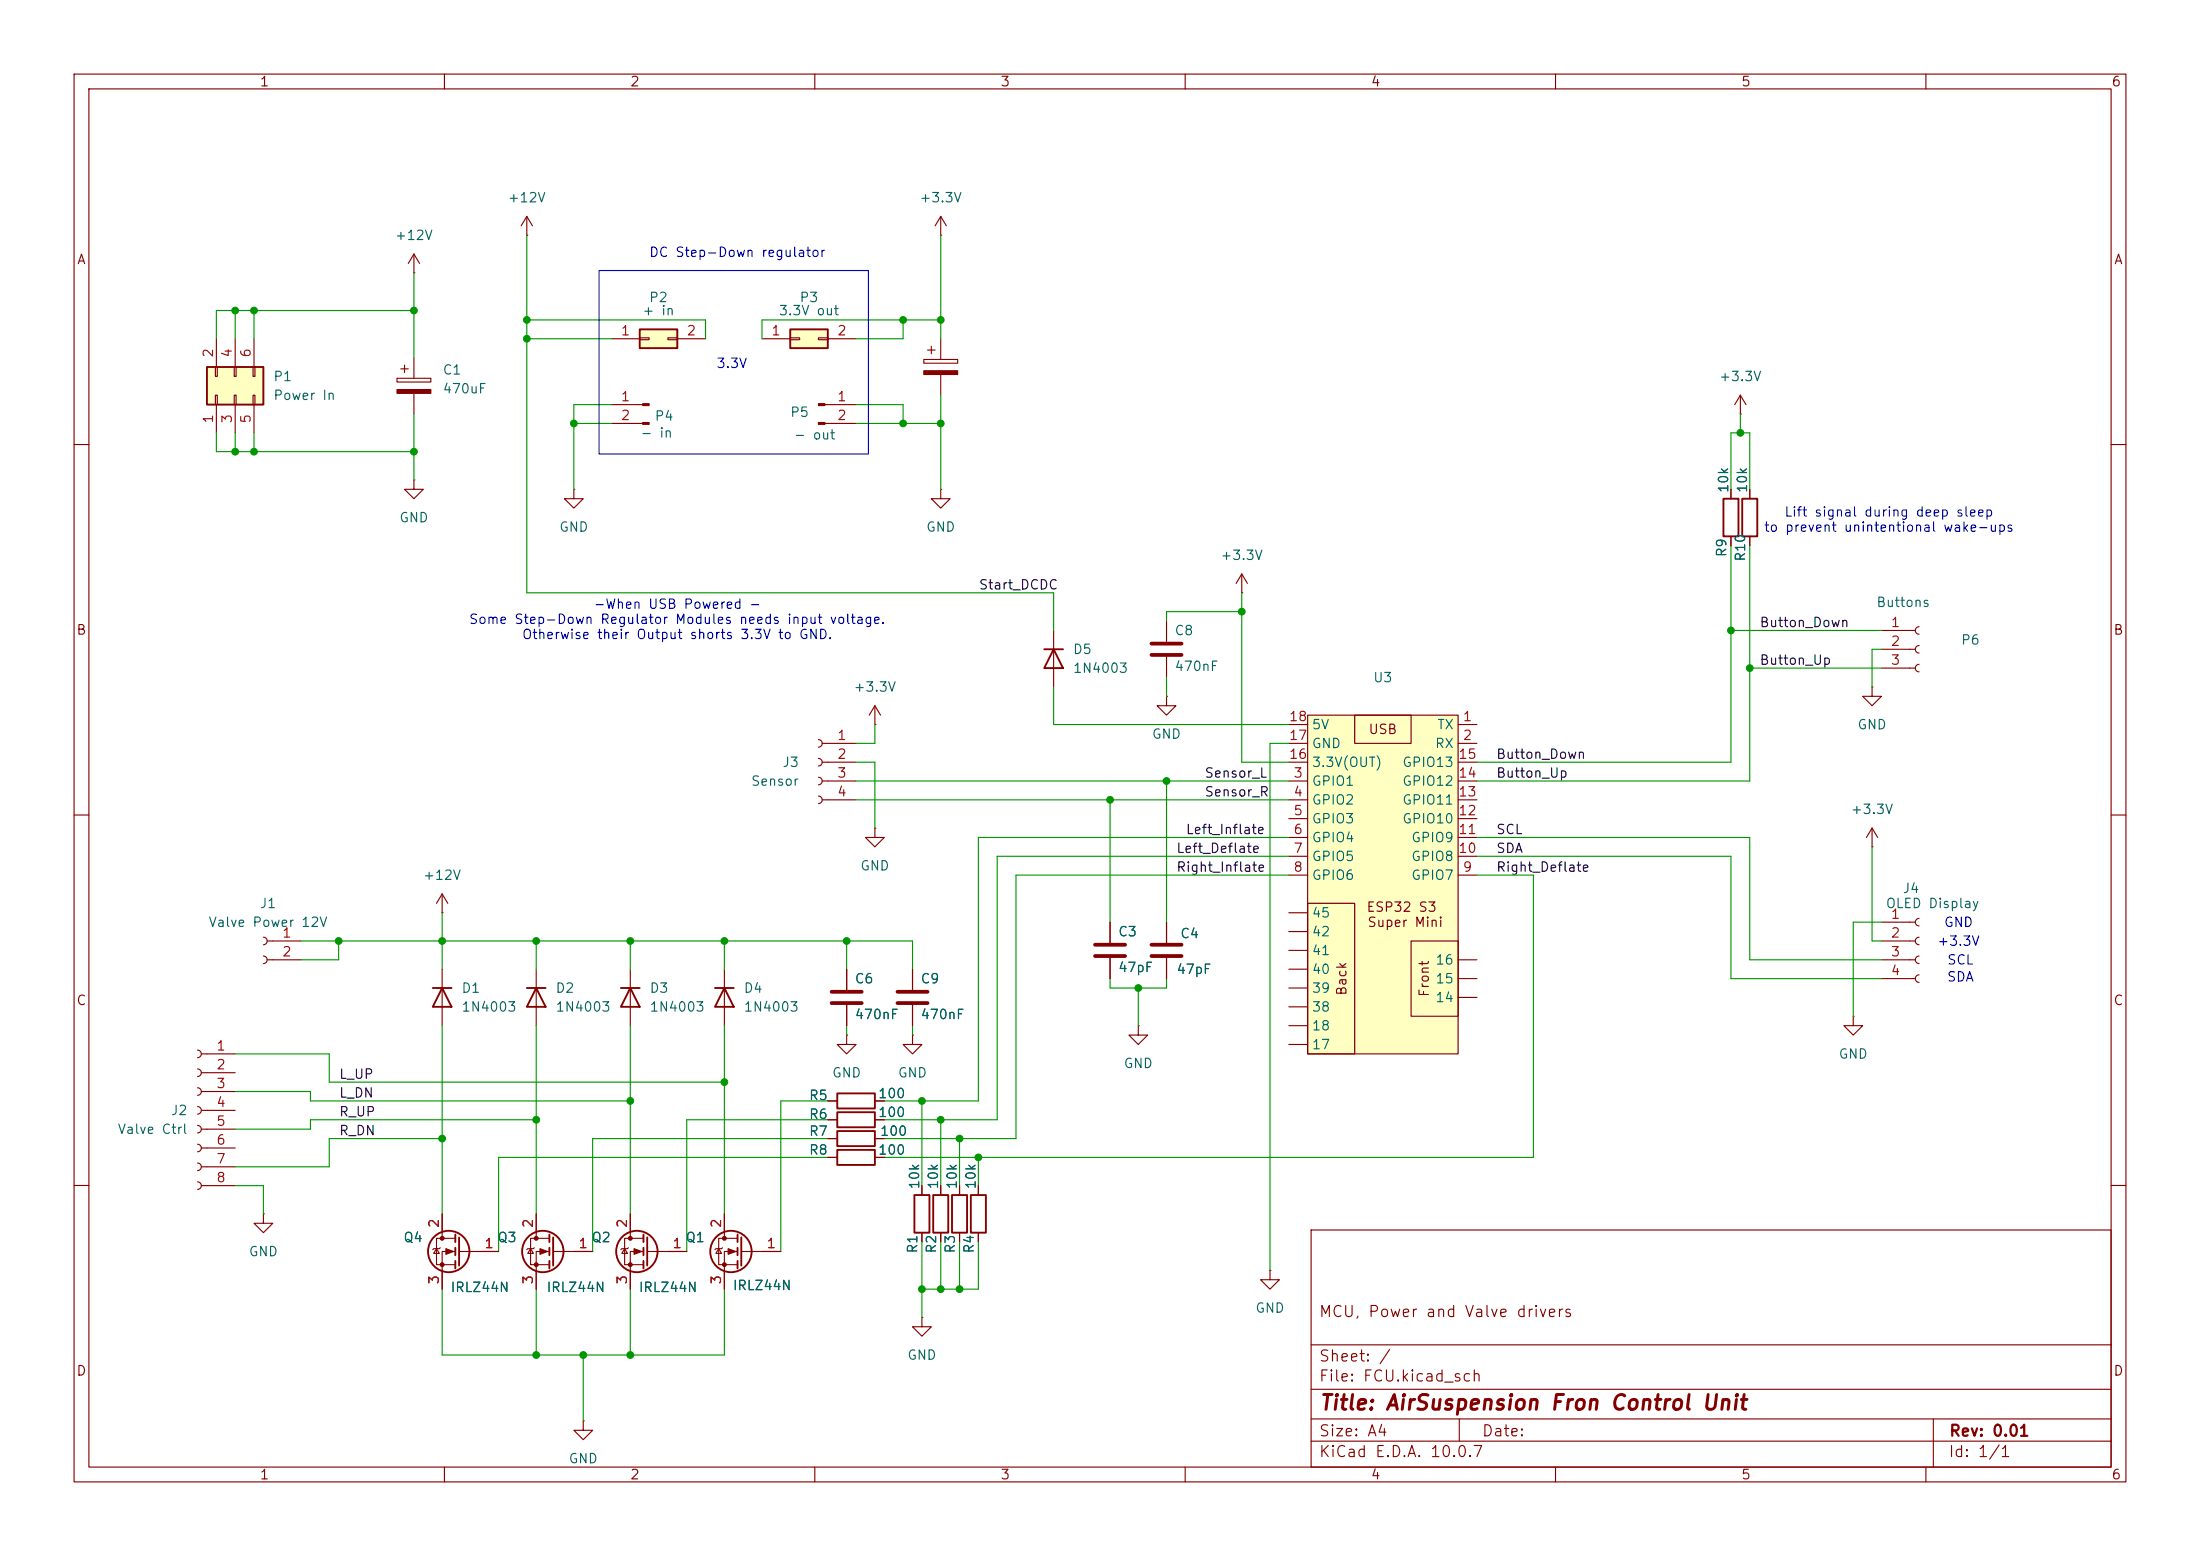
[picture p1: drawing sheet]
<svg xmlns="http://www.w3.org/2000/svg" width="297mm" height="210mm" viewBox="0 0 297 210" stroke-linecap="round" stroke-linejoin="round" font-family="sans-serif">
<g fill="none" stroke="#840000" stroke-width=".15">
<path d="M10 10h277v190h-277zM12 12h273v186h-273zM60 10v2M110 10v2M160 10v2M210 10v2M260 10v2M10 60h2M285 60h2M10 110h2M285 110h2M123.2 139.7v1.3h1.3l-1.3 1.2-1.3-1.2h1.3"/>
<path d="M123.2 139.7h.1M10 160h2M177 166h108v32h-108zM285 160h2M60 198v2M110 198v2M160 198v2M177 194.5h108M177 191.5h108M177 187.5h108M177 181.5h108M197 191.5v3"/>
<path d="M210 198v2M260 198v2M261 191.5v6.5"/>
</g>
<path d="M176.5 96.5h20.3v45.7h-20.3z" fill="#ffffc2"/>
<g fill="none" stroke="#840000" stroke-width=".15">
<path d="M127 31.8h.1M127 29.2v2.6M127 29.2l-.8 1.3M127 29.2l.8 1.3M82.5 54.6h4.3M82.5 57.2h4.3M124.7 48.5h4.6v.5h-4.6zM125.2 47.2h1M125.7 46.7v1.1M127 45.7v2.8M127 50.5v2.8M77.5 66v1.3h1.2l-1.2 1.3-1.3-1.3h1.3"/>
<path d="M77.5 66h.1M127 66v1.3h1.3l-1.3 1.3-1.3-1.3h1.3M127 66h.1M110.5 99.8a.51 .51 0 0 1 .5 .5 .51 .51 0 0 1-.5 .5M157.5 94v1.3h1.2l-1.2 1.2-1.3-1.2h1.3M157.5 94h.1M174 97.8h2.5M176.5 96.5h20.3v45.7h-20.3zM182.9 96.5h7.6v3.8h-7.6zM196.8 97.8h2.6M252.7 92.7v1.3h1.3l-1.3 1.3-1.2-1.3h1.2M252.7 92.7h.1"/>
<path d="M254 85.1h4.6M254 87.6h4.6M254 90.2h4.6M259.1 84.6a.51 .51 0 0 0-.5 .5 .51 .51 0 0 0 .5 .5M259.1 87.1a.51 .51 0 0 0-.5 .5 .51 .51 0 0 0 .5 .5M259.1 89.7a.51 .51 0 0 0-.5 .5 .51 .51 0 0 0 .5 .5M110.5 102.4a.51 .51 0 0 1 .5 .5 .51 .51 0 0 1-.5 .5M110.5 104.9a.51 .51 0 0 1 .5 .5 .51 .51 0 0 1-.5 .5M110.5 107.4a.51 .51 0 0 1 .5 .6 .51 .51 0 0 1-.5 .5M111 100.3h4.6M111 105.4h4.6M111 108h4.6"/>
<path d="M111 102.9h4.6M118.1 111.8v1.2h1.3l-1.3 1.3-1.3-1.3h1.3M118.1 111.8h.1M174 100.3h2.5M174 105.4h2.5M174 108h2.5M174 110.5h2.5M174 113h2.5M174 115.6h2.5M174 118.1h2.5M174 102.9h2.5M196.8 100.3h2.6"/>
<path d="M196.8 105.4h2.6M196.8 108h2.6M196.8 110.5h2.6M196.8 113h2.6M196.8 115.6h2.6M196.8 118.1h2.6M196.8 102.9h2.6M252.7 114.3h.1M252.7 111.8l-.7 1.2M252.7 111.8l.8 1.2M252.7 111.8v2.5M35.6 126.5a.51 .51 0 0 1 .5 .5 .51 .51 0 0 1-.5 .5"/>
<path d="M35.6 129a.51 .51 0 0 1 .5 .5 .51 .51 0 0 1-.5 .5M36.1 129.5h4.5M36.1 127h4.5M59.7 123.2h.1M59.7 120.7v2.5M59.7 130.8v7.6M59.7 120.7l-.8 1.2M59.7 120.7l.8 1.2M72.4 130.8v7.6M85.1 130.8v7.6M97.8 130.8v7.6M114.3 139.7v1.3h1.3l-1.3 1.2-1.3-1.2h1.3"/>
<path d="M114.3 139.7h.1M114.3 130.8v2.8M114.3 135.6v2.8M123.2 130.8v2.8M123.2 135.6v2.8M149.9 124.5v2.8M149.9 129.3v2.8M153.7 138.4v1.3h1.2l-1.2 1.3-1.3-1.3h1.3M153.7 138.4h.1M157.5 124.5v2.8M157.5 129.3v2.8M174 123.2h2.5"/>
<path d="M174 125.7h2.5M174 128.3h2.5M174 130.8h2.5M174 133.4h2.5M174 135.9h2.5M174 138.4h2.5M176.5 121.9h6.4v20.3h-6.4zM190.5 127h6.3v10.2h-6.3zM196.8 129.5h2.6M196.8 132.1h2.6M196.8 134.6h2.6M250.2 137.2v1.2h1.3l-1.3 1.3-1.3-1.3h1.3"/>
<path d="M250.2 137.2h.1M254 129.5h4.6M254 132.1h4.6M254 127h4.6M254 124.5h4.6M259.1 124a.51 .51 0 0 0-.5 .5 .51 .51 0 0 0 .5 .5M259.1 126.5a.51 .51 0 0 0-.5 .5 .51 .51 0 0 0 .5 .5M259.1 129a.51 .51 0 0 0-.5 .5 .51 .51 0 0 0 .5 .5M259.1 131.6a.51 .51 0 0 0-.5 .5 .51 .51 0 0 0 .5 .5M26.7 141.7a.51 .51 0 0 1 .5 .5 .51 .51 0 0 1-.5 .5M26.7 144.3a.51 .51 0 0 1 .5 .5 .51 .51 0 0 1-.5 .5M26.7 146.8a.51 .51 0 0 1 .5 .5 .51 .51 0 0 1-.5 .5"/>
<path d="M26.7 149.4a.51 .51 0 0 1 .5 .5 .51 .51 0 0 1-.5 .5M26.7 151.9a.51 .51 0 0 1 .5 .5 .51 .51 0 0 1-.5 .5M26.7 154.4a.51 .51 0 0 1 .5 .5 .51 .51 0 0 1-.5 .5M26.7 157a.51 .51 0 0 1 .5 .5 .51 .51 0 0 1-.5 .5M26.7 159.5a.51 .51 0 0 1 .5 .5 .51 .51 0 0 1-.5 .5M27.2 142.2h4.5M27.2 144.8h4.5M27.2 147.3h4.5M27.2 149.9h4.5M27.2 152.4h4.5M27.2 154.9h4.5M27.2 157.5h4.5"/>
<path d="M111.8 151.1h1.2M111.8 148.6h1.2M111.8 153.7h1.2M111.8 156.2h1.2M118.1 151.1h1.3M118.1 148.6h1.3M118.1 153.7h1.3M118.1 156.2h1.3M174 141h2.5M27.2 160h4.5M35.6 163.8v1.3h1.2l-1.2 1.3-1.3-1.3h1.3M35.6 163.8h.1"/>
<path d="M58.9 168.5l.4 .7h-.8zM59.4 168.4l-.1 .1h-.8l-.1 .2M59.7 163.8v3.3M61.5 167.1h-2.6v3.6h2.6M61.5 168.9h-1.8v5.1M62 168.9h5.3M71.6 168.5l.4 .7h-.8zM72.1 168.4l-.1 .1h-.8l-.1 .2M72.4 163.8v3.3M74.2 167.1h-2.6v3.6h2.6M74.2 168.9h-1.8v5.1M74.7 168.9h5.3"/>
<path d="M84.3 168.5l.4 .7h-.8zM84.8 168.4l-.1 .1h-.8l-.1 .2M85.1 163.8v3.3M86.9 167.1h-2.6v3.6h2.6M86.9 168.9h-1.8v5.1M87.4 168.9h5.3M124.5 177.8v1.3h1.2l-1.2 1.2-1.3-1.2h1.3M124.5 177.8h.1M124.5 160v1.3M124.5 166.4v1.2M127 160v1.3M127 166.4v1.2"/>
<path d="M129.5 160v1.3M129.5 166.4v1.2M132.1 160v1.3M132.1 166.4v1.2"/>
</g>
<g fill="none" stroke="#840000" stroke-width=".25">
<path d="M58.4 133.4h2.6M59.7 133.4l1.3 2.5h-2.6zM71.1 133.4h2.6M72.4 133.4l1.3 2.5h-2.6zM83.8 133.4h2.6M85.1 133.4l1.3 2.5h-2.6zM96.5 133.4h2.6M97.8 133.4l1.3 2.5h-2.6zM113 150.1h5.1v2h-5.1zM113 147.6h5.1v2h-5.1zM113 152.7h5.1v2h-5.1zM113 155.2h5.1v2h-5.1z"/>
<path d="M61.5 166.6v1M61.5 168.4v1M61.5 170.2v1M62 167v3.8M74.2 166.6v1M74.2 168.4v1M74.2 170.2v1M74.7 167v3.8M86.9 166.6v1M86.9 168.4v1M86.9 170.2v1M87.4 167v3.8"/>
<path d="M123.4 161.3h2.1v5.1h-2.1zM126 161.3h2v5.1h-2zM128.5 161.3h2.1v5.1h-2.1zM131.1 161.3h2v5.1h-2z"/>
<circle cx="60.6" cy="168.9" r="2.79"/>
<circle cx="73.3" cy="168.9" r="2.79"/>
<circle cx="86" cy="168.9" r="2.79"/>
</g>
<g fill="#840000" stroke="#840000" stroke-width=".15">
<path d="M60.2 168.5l1 .4-1 .4z"/>
<path d="M72.9 168.5l1 .4-1 .4z"/>
<path d="M85.6 168.5l1 .4-1 .4z"/>
<path d="M86.8 54.5h.8v.2h-.8z"/>
<path d="M86.8 57h.8v.3h-.8z"/>
<path d="M124.7 50h4.6v.5h-4.6z"/>
<circle cx="59.7" cy="167.1" r=".25"/>
<circle cx="59.7" cy="170.7" r=".25"/>
<circle cx="72.4" cy="167.1" r=".25"/>
<circle cx="72.4" cy="170.7" r=".25"/>
<circle cx="85.1" cy="167.1" r=".25"/>
<circle cx="85.1" cy="170.7" r=".25"/>
</g>
<path d="M112.3 133.9h4M112.3 135.4h4M121.2 133.9h4M121.2 135.4h4M147.8 127.5h4.1M147.8 129h4.1M155.4 127.5h4.1M155.4 129h4.1" fill="none" stroke="#840000" stroke-width=".51"/>
<path d="M106.7 44.5h5.1v2.5h-5.1z" fill="#ffffc2"/>
<path d="M106.7 44.5h5.1v2.5h-5.1z" fill="none" stroke="#840000" stroke-width=".25"/>
<path d="M71.1 31.8h.1M71.1 29.2l-.7 1.3M71.1 29.2l.8 1.3M71.1 29.2v2.6M102.9 45.7h3.8M106.7 45.6h1.2v.2h-1.2zM110.5 45.6h1.3v.2h-1.3zM111.4 54.6h4.2M111.4 57.2h4.2M111.8 45.7h3.8" fill="none" stroke="#840000" stroke-width=".15"/>
<g fill="#840000" stroke="#840000" stroke-width=".15">
<path d="M110.5 54.5h.9v.2h-.9z"/>
<path d="M110.5 57h.9v.3h-.9z"/>
</g>
<path d="M86.4 44.5h5v2.5h-5z" fill="#ffffc2"/>
<path d="M86.4 44.5h5v2.5h-5z" fill="none" stroke="#840000" stroke-width=".25"/>
<path d="M82.5 45.7h3.9M86.4 45.6h1.2v.2h-1.2zM90.2 45.6h1.2v.2h-1.2zM91.4 45.7h3.8M118.1 97.8h.1M118.1 95.3l-.8 1.2M118.1 95.3l.8 1.2M118.1 95.3v2.5" fill="none" stroke="#840000" stroke-width=".15"/>
<path d="M27.9 49.5h7.7v5.1h-7.7z" fill="#ffffc2"/>
<g fill="none" stroke="#840000" stroke-width=".25">
<path d="M27.9 49.5h7.7v5.1h-7.7zM232.7 67.3h2v5.1h-2zM235.2 67.3h2v5.1h-2zM141 87.6h2.5M142.2 87.6l1.3 2.6h-2.5zM99.6 166.6v1M99.6 168.4v1M99.6 170.2v1M100.1 167v3.8"/>
<circle cx="98.7" cy="168.9" r="2.79"/>
</g>
<g fill="none" stroke="#840000" stroke-width=".15">
<path d="M55.9 36.8h.1M55.9 34.3l-.8 1.3M55.9 34.3l.7 1.3M55.9 34.3v2.5M29.1 53.3h.2v1.3h-.2zM29.1 49.5h.2v1.3h-.2zM29.2 45.7v3.8M29.2 54.6v3.8M31.6 53.3h.3v1.3h-.3zM31.6 49.5h.3v1.3h-.3zM31.7 45.7v3.8M31.7 54.6v3.8"/>
<path d="M34.2 53.3h.2v1.3h-.2zM34.2 49.5h.2v1.3h-.2zM34.3 45.7v3.8M34.3 54.6v3.8M53.6 51.1h4.6v.5h-4.6zM54.1 49.8h1M54.6 49.3v1M55.9 48.3v2.8M55.9 53.1v2.8M234.9 55.9h.1M234.9 53.3l-.7 1.3M234.9 53.3l.8 1.3"/>
<path d="M234.9 53.3v2.6M55.9 64.8v1.2h1.2l-1.2 1.3-1.3-1.3h1.3M55.9 64.8h.1M167.6 77.5l-.7 1.2M167.6 77.5l.8 1.2M167.6 77.5v2.5M233.7 66v1.3M233.7 72.4v1.3M236.2 66v1.3M236.2 72.4v1.3M142.2 85.1v7.6M157.5 83.8v2.8"/>
<path d="M157.5 88.6v2.8M167.6 80h.1M114.3 130.8v2.8M114.3 135.6v2.8M123.2 130.8v2.8M123.2 135.6v2.8M149.9 124.5v2.8M149.9 129.3v2.8M157.5 124.5v2.8M157.5 129.3v2.8M111.8 156.2h1.2M111.8 153.7h1.2"/>
<path d="M111.8 148.6h1.2M111.8 151.1h1.2M118.1 156.2h1.3M118.1 153.7h1.3M118.1 148.6h1.3M118.1 151.1h1.3M59.7 163.8v2.6M59.7 171.5v2.5M64.8 168.9h2.5M72.4 163.8v2.6M72.4 171.5v2.5M77.5 168.9h2.5"/>
<path d="M85.1 163.8v2.6M85.1 171.5v2.5M90.2 168.9h2.5M97 168.5l.4 .7h-.8zM97.5 168.4l-.1 .1h-.8l-.1 .2M97.8 163.8v3.3M99.6 167.1h-2.6v3.6h2.6M99.6 168.9h-1.8v5.1M100.1 168.9h5.3M124.5 160v1.3M124.5 166.4v1.2M127 160v1.3"/>
<path d="M127 166.4v1.2M129.5 160v1.3M129.5 166.4v1.2M132.1 160v1.3M132.1 166.4v1.2M171.4 171.5v1.2h1.3l-1.3 1.3-1.2-1.3h1.2M171.4 171.5h.1M78.7 191.8v1.2h1.3l-1.3 1.3-1.2-1.3h1.2M78.7 191.8h.1"/>
</g>
<g fill="#840000" stroke="#840000" stroke-width=".15">
<path d="M98.3 168.5l1 .4-1 .4z"/>
<path d="M53.6 52.6h4.6v.5h-4.6z"/>
<circle cx="97.8" cy="167.1" r=".25"/>
<circle cx="97.8" cy="170.7" r=".25"/>
</g>
<path d="M155.4 86.9h4.1M155.4 88.4h4.1" fill="none" stroke="#840000" stroke-width=".51"/>
<g fill="none" stroke="#009600" stroke-width=".15">
<path d="M55.9 36.8v11.5M71.1 31.8v48.2h71.1v5.1M127 31.8v13.9M29.2 58.4v2.6h26.7M31.7 41.9v3.8M31.7 58.4v2.6M34.3 41.9v3.8M34.3 58.4v2.6M55.9 55.9v8.9M55.9 41.9h-26.7v3.8M71.1 45.7h11.4M71.1 43.2h24.1v2.5"/>
<path d="M77.5 57.2h5M82.5 54.6h-5v11.4M115.6 54.6h6.3v2.6M115.6 57.2h11.4M121.9 43.2v2.5h-6.3M127 53.3v12.7M127 43.2h-24.1v2.5M234.9 55.9v2.5M233.7 66v-7.6h2.5v7.6M233.7 73.7v29.2h-34.3M236.2 73.7v31.7h-36.8M118.1 97.8v2.5h-2.5"/>
<path d="M142.2 92.7v5.1h31.8M157.5 91.4v2.6M167.6 82.6h-10.1v1.2M167.6 80v22.9h6.4M233.7 85.1h20.3M236.2 90.2h17.8M254 87.6h-1.3v5.1M115.6 102.9h2.5v8.9M115.6 105.4h58.4M115.6 108h58.4M149.9 108v16.5M157.5 105.4v19.1"/>
<path d="M174 115.6h-39.4v35.5h-15.2M174 118.1h-36.8v35.6h-17.8M174 113h-41.9v35.6h-12.7M174 100.3h-2.6v71.2M199.4 115.6h34.3v16.5h20.3M199.4 118.1h7.6v38.1h-87.6M199.4 113h36.8v16.5h17.8M252.7 114.3v12.7h1.3M40.6 127h82.6v3.8M45.7 127v2.5h-5.1M59.7 123.2v7.6M59.7 138.4v25.4"/>
<path d="M72.4 127v3.8M72.4 138.4v25.4M85.1 127v3.8M85.1 138.4v25.4M97.8 127v3.8M97.8 138.4v25.4M114.3 127v3.8M114.3 138.4v1.3M123.2 138.4v1.3M149.9 132.1v1.3h7.6v-1.3M153.7 133.4v5M254 124.5h-3.8v12.7"/>
<path d="M31.7 147.3h10.2v1.3h43.2M31.7 142.2h12.7v3.9h53.4M59.7 153.7h-15.3v3.8h-12.7M72.4 151.1h-30.5v1.3h-10.2M111.8 151.1h-19.1v17.8M111.8 156.2h-44.5v12.7M111.8 153.7h-31.8v15.2M111.8 148.6h-6.4v20.3M124.5 148.6v11.4M127 151.1v8.9M129.5 153.7v6.3M132.1 156.2v3.8"/>
<path d="M31.7 160h3.9v3.8M59.7 174v8.9h38.1v-8.9M72.4 174v8.9M85.1 174v8.9M124.5 167.6v10.2M127 167.6v6.4M129.5 167.6v6.4M132.1 167.6v6.4h-7.6M78.7 182.9v8.9"/>
</g>
<path d="M80.9 36.5h36.3v24.8h-36.3z" fill="none" stroke="#0000c2" stroke-width=".15"/>
<g fill="#009600" stroke="#009600" stroke-width=".14">
<circle cx="77.5" cy="57.2" r=".46"/>
<circle cx="55.9" cy="61" r=".46"/>
<circle cx="34.3" cy="41.9" r=".46"/>
<circle cx="31.7" cy="41.9" r=".46"/>
<circle cx="55.9" cy="41.9" r=".46"/>
<circle cx="71.1" cy="43.2" r=".46"/>
<circle cx="71.1" cy="45.7" r=".46"/>
<circle cx="31.7" cy="61" r=".46"/>
<circle cx="34.3" cy="61" r=".46"/>
<circle cx="85.1" cy="182.9" r=".46"/>
<circle cx="78.7" cy="182.9" r=".46"/>
<circle cx="85.1" cy="148.6" r=".46"/>
<circle cx="72.4" cy="182.9" r=".46"/>
<circle cx="97.8" cy="127" r=".46"/>
<circle cx="114.3" cy="127" r=".46"/>
<circle cx="124.5" cy="148.6" r=".46"/>
<circle cx="132.1" cy="156.2" r=".46"/>
<circle cx="129.5" cy="153.7" r=".46"/>
<circle cx="127" cy="151.1" r=".46"/>
<circle cx="72.4" cy="127" r=".46"/>
<circle cx="85.1" cy="127" r=".46"/>
<circle cx="97.8" cy="146.1" r=".46"/>
<circle cx="72.4" cy="151.1" r=".46"/>
<circle cx="59.7" cy="127" r=".46"/>
<circle cx="127" cy="57.2" r=".46"/>
<circle cx="127" cy="43.2" r=".46"/>
<circle cx="121.9" cy="43.2" r=".46"/>
<circle cx="59.7" cy="153.7" r=".46"/>
<circle cx="45.7" cy="127" r=".46"/>
<circle cx="124.5" cy="174" r=".46"/>
<circle cx="127" cy="174" r=".46"/>
<circle cx="129.5" cy="174" r=".46"/>
<circle cx="157.5" cy="105.4" r=".46"/>
<circle cx="153.7" cy="133.4" r=".46"/>
<circle cx="149.9" cy="108" r=".46"/>
<circle cx="236.2" cy="90.2" r=".46"/>
<circle cx="233.7" cy="85.1" r=".46"/>
<circle cx="167.6" cy="82.6" r=".46"/>
<circle cx="234.9" cy="58.4" r=".46"/>
<circle cx="121.9" cy="57.2" r=".46"/>
</g>
<text font-size="2" fill="#840000" x="178" y="190.8">Title: AirSuspension Fron Control Unit</text>
<g font-size="1.5" fill="#840000">
<text x="178" y="178.1">MCU, Power and Valve drivers</text>
<text x="178" y="184.1">Sheet: /</text>
<text x="178" y="186.8">File: FCU.kicad_sch</text>
<text x="178" y="197">KiCad E.D.A. 10.0.7</text>
<text x="178" y="194.2">Size: A4</text>
<text x="200" y="194.2">Date:</text>
<text x="263" y="197">Id: 1/1</text>
<text x="263" y="194.2">Rev: 0.01</text>
</g>
<g font-size="1.3" fill="#840000">
<text x="35" y="12">1</text>
<text x="85" y="12">2</text>
<text x="135" y="12">3</text>
<text x="185" y="12">4</text>
<text x="235" y="12">5</text>
<text x="285" y="12">6</text>
<text x="10.3" y="36">A</text>
<text x="285.3" y="36">A</text>
<text x="10.2" y="86">B</text>
<text x="285.2" y="86">B</text>
<text x="184.7" y="99.4">USB</text>
<text x="184.4" y="123.4">ESP32 S3</text>
<text x="184.5" y="125.4">Super Mini</text>
<text x="10.2" y="136">C</text>
<text x="182.1" y="134.5" transform="rotate(-90 182.1 134.5)">Back</text>
<text x="193.2" y="134.7" transform="rotate(-90 193.2 134.7)">Front</text>
<text x="285.2" y="136">C</text>
<text x="10.2" y="186">D</text>
<text x="285.2" y="186">D</text>
<text x="35" y="200">1</text>
<text x="85" y="200">2</text>
<text x="135" y="200">3</text>
<text x="185" y="200">4</text>
<text x="235" y="200">5</text>
<text x="285" y="200">6</text>
</g>
<g font-size="1.3" fill="#006464">
<text x="68.5" y="27.6">+12V</text>
<text x="124" y="27.6">+3.3V</text>
<text x="53.2" y="32.7">+12V</text>
<text x="87.5" y="41.1">P2</text>
<text x="107.9" y="41.1">P3</text>
<text x="86.6" y="42.9">+ in</text>
<text x="105" y="42.9">3.3V out</text>
<text x="36.8" y="51.8">P1</text>
<text x="59.7" y="50.9">C1</text>
<text x="59.7" y="53.4">470uF</text>
<text x="232" y="51.8">+3.3V</text>
<text x="36.8" y="54.3">Power In</text>
<text x="86.4" y="59.4">- in</text>
<text x="88.3" y="57.1">P4</text>
<text x="106.6" y="56.6">P5</text>
<text x="107.1" y="59.6">- out</text>
<text x="53.8" y="70.8">GND</text>
<text x="233.6" y="66.6" transform="rotate(-90 233.6 66.6)">10k</text>
<text x="236.2" y="66.6" transform="rotate(-90 236.2 66.6)">10k</text>
<text x="75.4" y="72.1">GND</text>
<text x="124.9" y="72.1">GND</text>
<text x="164.7" y="75.9">+3.3V</text>
<text x="233.4" y="75.3" transform="rotate(-90 233.4 75.3)">R9</text>
<text x="235.9" y="75.9" transform="rotate(-90 235.9 75.9)">R10</text>
<text x="253.2" y="82.2">Buttons</text>
<text x="144.8" y="88.6">D5</text>
<text x="158.5" y="86.1">C8</text>
<text x="264.7" y="87.3">P6</text>
<text x="115.1" y="93.7">+3.3V</text>
<text x="144.8" y="91.1">1N4003</text>
<text x="158.5" y="90.9">470nF</text>
<text x="185.3" y="92.4">U3</text>
<text x="155.4" y="100">GND</text>
<text x="177" y="101.3">GND</text>
<text x="177" y="98.8">5V</text>
<text x="193.6" y="101.3">RX</text>
<text x="193.9" y="98.8">TX</text>
<text x="250.7" y="98.8">GND</text>
<text x="101.3" y="106.4">Sensor</text>
<text x="105.5" y="103.8">J3</text>
<text x="177" y="106.4">GPIO1</text>
<text x="177" y="103.8">3.3V(OUT)</text>
<text x="189.2" y="106.4">GPIO12</text>
<text x="189.2" y="103.8">GPIO13</text>
<text x="177" y="108.9">GPIO2</text>
<text x="177" y="111.5">GPIO3</text>
<text x="177" y="114">GPIO4</text>
<text x="189.2" y="111.5">GPIO10</text>
<text x="189.2" y="108.9">GPIO11</text>
<text x="190.4" y="114">GPIO9</text>
<text x="249.8" y="110.2">+3.3V</text>
<text x="57" y="119.1">+12V</text>
<text x="116" y="117.8">GND</text>
<text x="177" y="116.5">GPIO5</text>
<text x="177" y="119.1">GPIO6</text>
<text x="190.4" y="119.1">GPIO7</text>
<text x="190.4" y="116.5">GPIO8</text>
<text x="28.1" y="125.4">Valve Power 12V</text>
<text x="35" y="122.9">J1</text>
<text x="177" y="124.2">45</text>
<text x="254.5" y="122.9">OLED Display</text>
<text x="256.8" y="120.9">J4</text>
<text x="150.9" y="126.7">C3</text>
<text x="150.9" y="131.5">47pF</text>
<text x="158.7" y="131.8">47pF</text>
<text x="159.2" y="126.9">C4</text>
<text x="177" y="126.7">42</text>
<text x="177" y="129.2">41</text>
<text x="177" y="131.8">40</text>
<text x="193.7" y="130.5">16</text>
<text x="62.2" y="134.3">D1</text>
<text x="62.2" y="136.9">1N4003</text>
<text x="74.9" y="134.3">D2</text>
<text x="74.9" y="136.9">1N4003</text>
<text x="87.6" y="134.3">D3</text>
<text x="87.6" y="136.9">1N4003</text>
<text x="100.3" y="134.3">D4</text>
<text x="100.3" y="136.9">1N4003</text>
<text x="115.3" y="133">C6</text>
<text x="115.3" y="137.9">470nF</text>
<text x="124.2" y="133">C9</text>
<text x="124.2" y="137.9">470nF</text>
<text x="177" y="134.3">39</text>
<text x="177" y="136.9">38</text>
<text x="193.7" y="133">15</text>
<text x="193.7" y="135.6">14</text>
<text x="177" y="139.4">18</text>
<text x="177" y="141.9">17</text>
<text x="248.1" y="143.2">GND</text>
<text x="109.1" y="148.8">R5</text>
<text x="112.2" y="145.7">GND</text>
<text x="118.5" y="148.5">100</text>
<text x="121.1" y="145.7">GND</text>
<text x="151.6" y="144.5">GND</text>
<text x="15.8" y="153.4">Valve Ctrl</text>
<text x="23" y="150.8">J2</text>
<text x="109.1" y="151.3">R6</text>
<text x="109.1" y="153.6">R7</text>
<text x="118.5" y="151.1">100</text>
<text x="118.7" y="153.6">100</text>
<text x="109.1" y="156.2">R8</text>
<text x="118.5" y="156.2">100</text>
<text x="124.4" y="160.6" transform="rotate(-90 124.4 160.6)">10k</text>
<text x="126.9" y="160.6" transform="rotate(-90 126.9 160.6)">10k</text>
<text x="129.5" y="160.6" transform="rotate(-90 129.5 160.6)">10k</text>
<text x="132" y="160.6" transform="rotate(-90 132 160.6)">10k</text>
<text x="54.4" y="168">Q4</text>
<text x="67.1" y="168">Q3</text>
<text x="79.8" y="168">Q2</text>
<text x="92.5" y="168">Q1</text>
<text x="33.5" y="169.9">GND</text>
<text x="124.2" y="169.3" transform="rotate(-90 124.2 169.3)">R1</text>
<text x="126.7" y="169.3" transform="rotate(-90 126.7 169.3)">R2</text>
<text x="129.2" y="169.3" transform="rotate(-90 129.2 169.3)">R3</text>
<text x="131.8" y="169.3" transform="rotate(-90 131.8 169.3)">R4</text>
<text x="60.7" y="174.7">IRLZ44N</text>
<text x="73.7" y="174.7">IRLZ44N</text>
<text x="86.1" y="174.7">IRLZ44N</text>
<text x="98.8" y="174.4">IRLZ44N</text>
<text x="169.4" y="177.5">GND</text>
<text x="122.4" y="183.8">GND</text>
<text x="76.7" y="197.8">GND</text>
</g>
<g font-size="1.3" fill="#0000c2">
<text x="87.6" y="35">DC Step-Down regulator</text>
<text x="96.6" y="50">3.3V</text>
<text x="240.8" y="70">Lift signal during deep sleep</text>
<text x="238" y="72.1">to prevent unintentional wake-ups</text>
<text x="80" y="82.5">-When USB Powered -</text>
<text x="63.2" y="84.5">Some Step-Down Regulator Modules needs input voltage.</text>
<text x="70.4" y="86.6">Otherwise their Output shorts 3.3V to GND.</text>
<text x="262.4" y="125.4">GND</text>
<text x="261.4" y="128">+3.3V</text>
<text x="262.8" y="130.5">SCL</text>
<text x="262.8" y="132.8">SDA</text>
</g>
<g font-size="1.3" fill="#a90000">
<text x="83.7" y="45.6">1</text>
<text x="92.6" y="45.6">2</text>
<text x="104" y="45.6">1</text>
<text x="112.9" y="45.6">2</text>
<text x="29.1" y="48.4" transform="rotate(-90 29.1 48.4)">2</text>
<text x="31.6" y="48.4" transform="rotate(-90 31.6 48.4)">4</text>
<text x="34.2" y="48.4" transform="rotate(-90 34.2 48.4)">6</text>
<text x="29.1" y="57.2" transform="rotate(-90 29.1 57.2)">1</text>
<text x="31.6" y="57.2" transform="rotate(-90 31.6 57.2)">3</text>
<text x="34.2" y="57.2" transform="rotate(-90 34.2 57.2)">5</text>
<text x="83.7" y="54.5">1</text>
<text x="83.7" y="57">2</text>
<text x="112.9" y="54.5">1</text>
<text x="112.9" y="57">2</text>
<text x="255.2" y="85">1</text>
<text x="255.2" y="87.5">2</text>
<text x="255.2" y="90">3</text>
<text x="112.9" y="100.2">1</text>
<text x="173.9" y="100.2">17</text>
<text x="173.9" y="97.7">18</text>
<text x="197.4" y="97.7">1</text>
<text x="197.4" y="100.2">2</text>
<text x="112.9" y="102.7">2</text>
<text x="112.9" y="105.3">3</text>
<text x="112.9" y="107.8">4</text>
<text x="173.9" y="102.7">16</text>
<text x="174.5" y="105.3">3</text>
<text x="174.5" y="107.8">4</text>
<text x="196.8" y="107.8">13</text>
<text x="196.8" y="105.3">14</text>
<text x="196.8" y="102.7">15</text>
<text x="174.5" y="110.4">5</text>
<text x="174.5" y="112.9">6</text>
<text x="196.8" y="112.9">11</text>
<text x="196.8" y="110.4">12</text>
<text x="174.5" y="115.4">7</text>
<text x="174.5" y="118">8</text>
<text x="196.8" y="115.4">10</text>
<text x="197.4" y="118">9</text>
<text x="255.2" y="124.3">1</text>
<text x="38" y="126.9">1</text>
<text x="38" y="129.4">2</text>
<text x="255.2" y="126.9">2</text>
<text x="255.2" y="129.4">3</text>
<text x="255.2" y="131.9">4</text>
<text x="29.1" y="142.1">1</text>
<text x="29.1" y="144.6">2</text>
<text x="29.1" y="147.2">3</text>
<text x="29.1" y="149.7">4</text>
<text x="29.1" y="152.3">5</text>
<text x="29.1" y="154.8">6</text>
<text x="29.1" y="157.3">7</text>
<text x="29.1" y="159.9">8</text>
<text x="59.6" y="165.8" transform="rotate(-90 59.6 165.8)">2</text>
<text x="72.3" y="165.8" transform="rotate(-90 72.3 165.8)">2</text>
<text x="85" y="165.8" transform="rotate(-90 85 165.8)">2</text>
<text x="97.7" y="165.8" transform="rotate(-90 97.7 165.8)">2</text>
<text x="59.6" y="173.5" transform="rotate(-90 59.6 173.5)">3</text>
<text x="65.3" y="168.8">1</text>
<text x="72.3" y="173.5" transform="rotate(-90 72.3 173.5)">3</text>
<text x="78" y="168.8">1</text>
<text x="85" y="173.5" transform="rotate(-90 85 173.5)">3</text>
<text x="90.7" y="168.8">1</text>
<text x="97.7" y="173.5" transform="rotate(-90 97.7 173.5)">3</text>
<text x="103.4" y="168.8">1</text>
</g>
<g font-size="1.3" fill="#0f0f0f">
<text x="132.1" y="79.9">Start_DCDC</text>
<text x="237.5" y="85">Button_Down</text>
<text x="237.5" y="90">Button_Up</text>
<text x="162.5" y="107.8">Sensor_R</text>
<text x="162.5" y="105.3">Sensor_L</text>
<text x="201.9" y="102.7">Button_Down</text>
<text x="201.9" y="105.3">Button_Up</text>
<text x="160" y="112.9">Left_Inflate</text>
<text x="201.9" y="112.9">SCL</text>
<text x="158.7" y="118">Right_Inflate</text>
<text x="158.7" y="115.4">Left_Deflate</text>
<text x="201.9" y="115.4">SDA</text>
<text x="201.9" y="118">Right_Deflate</text>
<text x="45.7" y="145.9">L_UP</text>
<text x="45.7" y="148.5">L_DN</text>
<text x="45.7" y="153.5">R_DN</text>
<text x="45.7" y="151">R_UP</text>
</g>
</svg>
